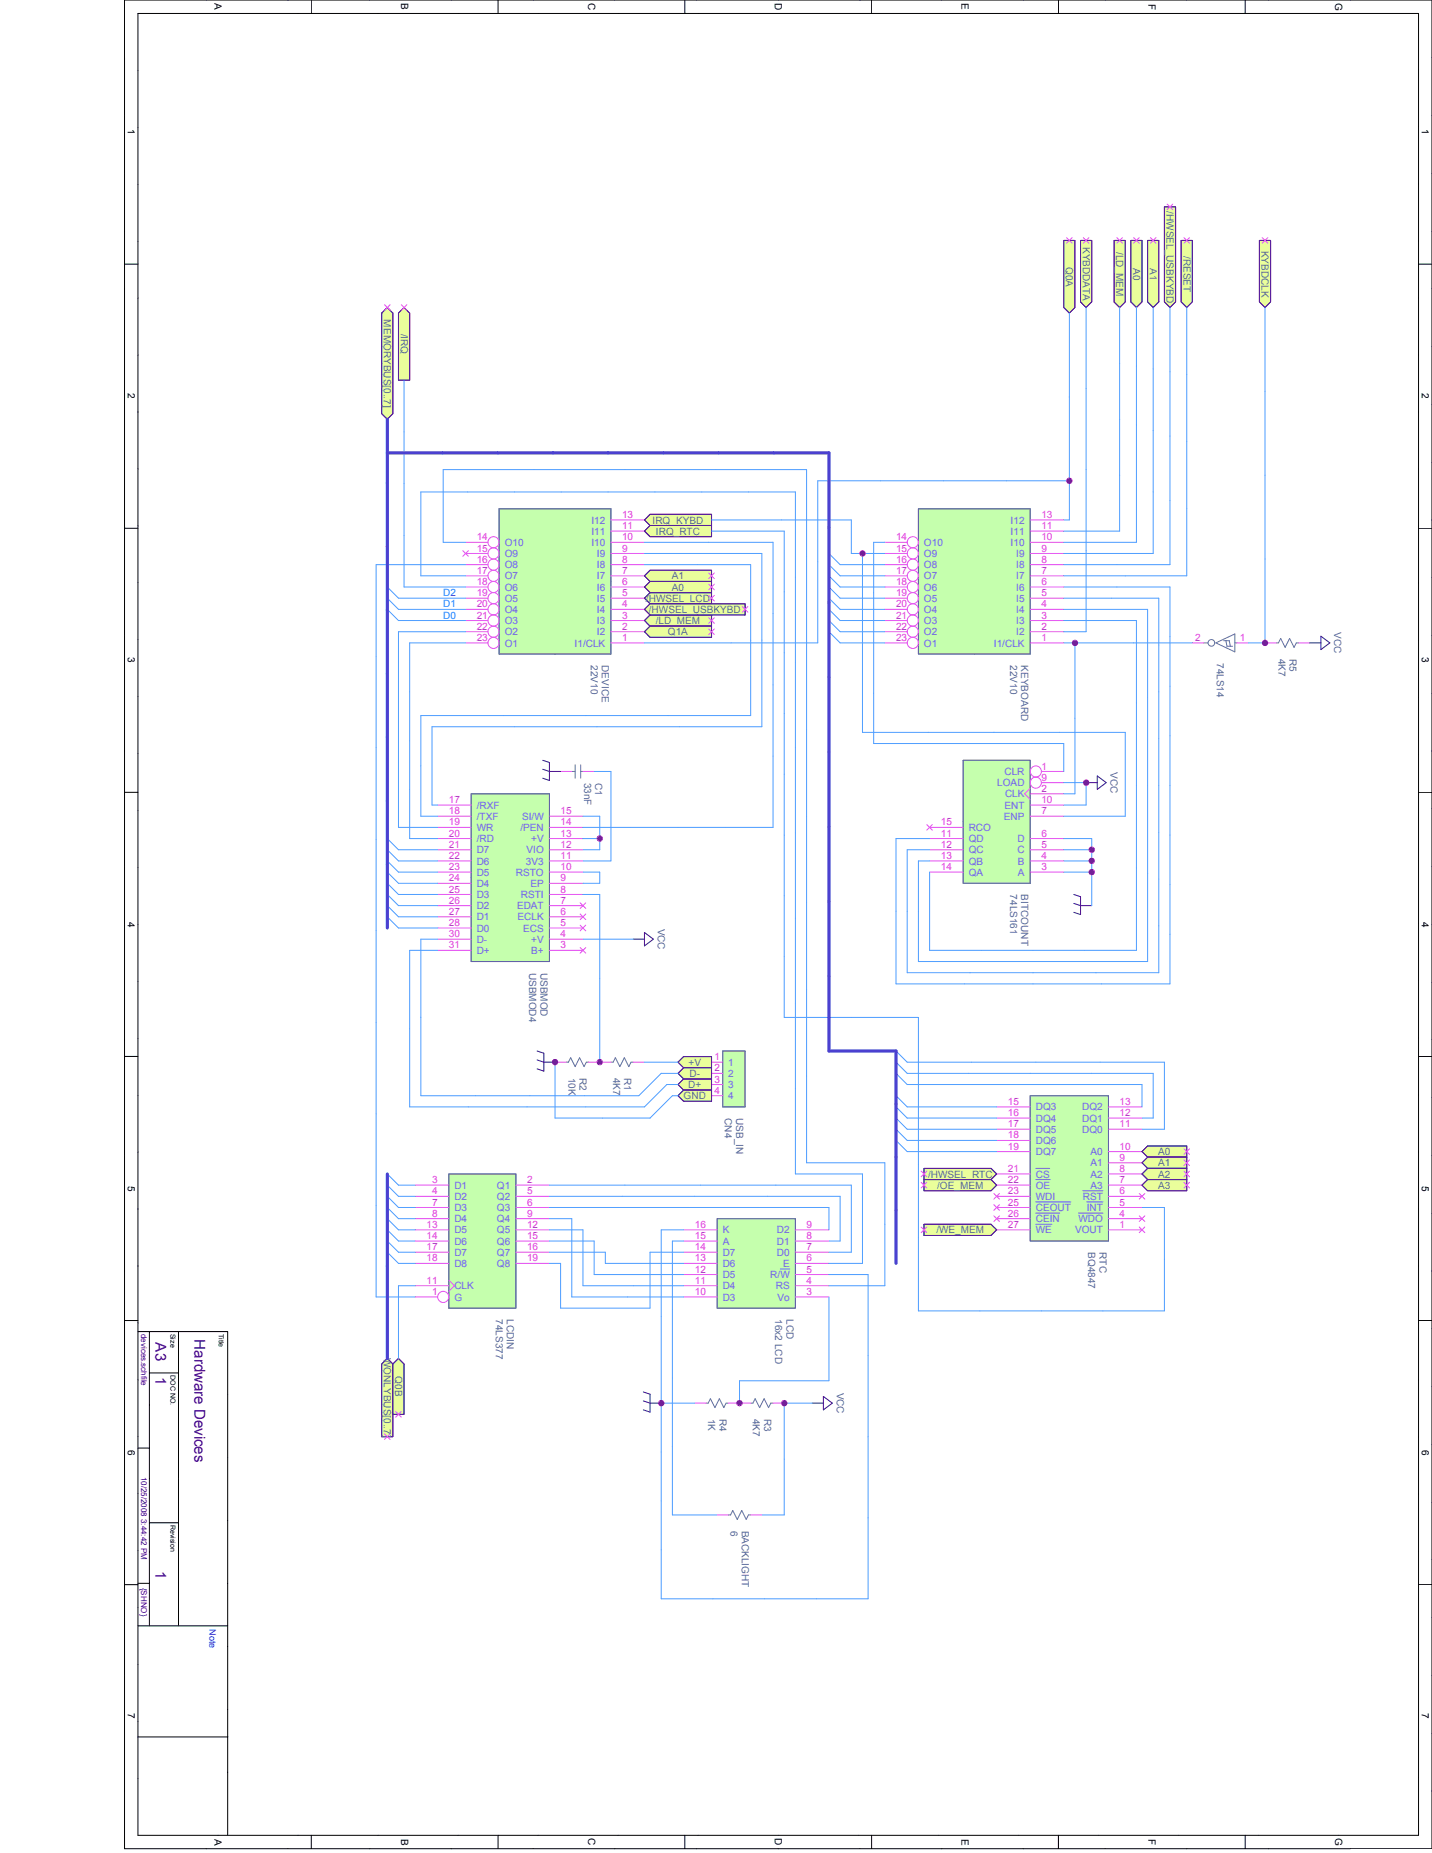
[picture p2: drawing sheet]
<svg xmlns="http://www.w3.org/2000/svg" width="216mm" height="279mm" viewBox="0 0 216 279" stroke-linecap="round" stroke-linejoin="round" font-family="sans-serif">
<g fill="none" stroke="#000" stroke-width=".15">
<path d="M18.8 0h197.1v278.8h-197.1zM20.8 2h193.1v274.7h-193.1zM46.9 0v2M75.1 0v2M103.3 0v2M131.4 0v2M159.6 0v2M187.7 0v2M18.8 39.8h2M213.9 39.8h2M18.8 79.7h2M213.9 79.7h2"/>
<path d="M18.8 119.5h2M213.9 119.5h2M18.8 159.3h2M213.9 159.3h2M18.8 199.1h2M213.9 199.1h2M20.8 200.8h13.5v75.9M20.8 218.3h1.7M22.5 200.8v44.3M22.5 207h4.4M26.9 200.8v44.3M18.8 238.9h2"/>
<path d="M20.8 238.7h1.7M22.5 229.6h4.4M213.9 238.9h2M20.8 245.1h13.5M20.8 261.9h13.6M46.9 276.7v2.1M75.1 276.7v2.1M103.3 276.7v2.1M131.4 276.7v2.1M159.6 276.7v2.1M187.7 276.7v2.1"/>
</g>
<path d="M22.5 245.1h.1M26.9 245.1h.1" fill="none" stroke="#31b34f" stroke-width=".15"/>
<path d="M86.2 116.3h.5M86.7 115.3v2M87.6 116.3h.3M87.6 115.3v2" fill="none" stroke="#636ea1" stroke-width=".15"/>
<path d="M84.5 116.3h1.7M87.9 116.3h1.7" fill="none" stroke="#e54fff" stroke-width=".15"/>
<path d="M109 158.5h3.3v8.4h-3.3z" fill-rule="evenodd" fill="#c5ffad"/>
<path d="M109 158.5h3.3v8.4h-3.3z" fill="none" stroke="#636ea1" stroke-width=".15"/>
<path d="M107.3 160.2h1.7M107.3 161.8h1.7M107.3 163.5h1.7M107.3 165.2h1.7" fill="none" stroke="#e54fff" stroke-width=".15"/>
<path d="M71 119.7h11.8v25.3h-11.8z" fill-rule="evenodd" fill="#c5ffad"/>
<path d="M71 119.7h11.8v25.3h-11.8zM85.4 160.2h.3l.3-.7 .7 1.3 .7-1.3 .7 1.3 .3-.6h.3M92.1 160.2h.3l.4-.7 .7 1.3 .6-1.3 .7 1.3 .3-.6h.4" fill="none" stroke="#636ea1" stroke-width=".15"/>
<g fill="none" stroke="#e54fff" stroke-width=".15">
<path d="M66 139.9h5M66 138.2h5M66 136.6h5M66 134.9h5M66 133.2h5M66 131.5h5M66 129.8h5M66 128.1h5M66 126.4h5M66 124.8h5M66 123.1h5M66 121.4h5"/>
<path d="M82.8 139.9h5.1M82.8 138.2h5.1M82.8 136.6h5.1M82.8 134.9h5.1M82.8 133.2h5.1M82.8 131.5h5.1M82.8 129.8h5.1M82.8 128.1h5.1M82.8 126.4h5.1M82.8 124.8h5.1M82.8 123.1h5.1M87.5 139.5l.8 .8"/>
<path d="M87.5 137.8l.8 .9M87.5 136.1l.8 .9M88.3 139.5l-.8 .8M88.3 137.8l-.8 .9M88.3 136.1l-.8 .9M66 143.3h5M66 141.6h5M82.8 143.3h5.1M82.8 141.6h5.1M87.5 142.9l.8 .8M88.3 142.9l-.8 .8M83.7 160.2h1.7"/>
<path d="M88.7 160.2h3.4M95.5 160.2h1.7"/>
</g>
<path d="M67.7 177h10.1v20.2h-10.1z" fill-rule="evenodd" fill="#c5ffad"/>
<path d="M67.7 177h10.1v20.2h-10.1z" fill="none" stroke="#636ea1" stroke-width=".15"/>
<g fill="none" stroke="#e54fff" stroke-width=".15">
<path d="M62.6 178.7h5.1M77.8 178.7h5M62.6 180.4h5.1M62.6 182.1h5.1M62.6 183.8h5.1M62.6 185.4h5.1M62.6 187.1h5.1M62.6 188.8h5.1M62.6 190.5h5.1M62.6 193.9h5.1M62.6 195.6h3.4M67.7 193l.8 .9-.8 .8"/>
<path d="M77.8 180.4h5M77.8 182.1h5M77.8 183.8h5M77.8 185.4h5M77.8 187.1h5M77.8 188.8h5M77.8 190.5h5"/>
<circle cx="66.8" cy="195.6" r=".84"/>
</g>
<path d="M75.2 76.7h16.9v21.9h-16.9z" fill-rule="evenodd" fill="#c5ffad"/>
<path d="M75.2 76.7h16.9v21.9h-16.9zM109.8 228.4h.3l.4-.6 .7 1.3 .6-1.3 .7 1.3 .3-.7h.4" fill="none" stroke="#636ea1" stroke-width=".15"/>
<g fill="none" stroke="#e54fff" stroke-width=".15">
<path d="M92.1 78.4h5.1M69.8 83l.8 .9M70.2 96.9h3.4M70.2 95.3h3.4M70.2 93.6h3.4M70.2 91.9h3.4M70.2 90.2h3.4M70.2 88.5h3.4M70.2 86.8h3.4M70.2 85.1h3.4M70.2 83.5h3.4M70.2 81.8h3.4"/>
<path d="M70.6 83l-.8 .9M92.1 96.9h5.1M92.1 95.3h5.1M92.1 93.6h5.1M92.1 91.9h5.1M92.1 90.2h5.1M92.1 88.5h5.1M92.1 86.8h5.1M92.1 85.1h5.1M92.1 83.5h5.1M92.1 81.8h5.1M92.1 80.1h5.1"/>
<path d="M108.1 228.4h1.7M113.2 228.4h1.7"/>
<circle cx="74.4" cy="85.1" r=".84"/>
<circle cx="74.4" cy="81.8" r=".84"/>
<circle cx="74.4" cy="83.4" r=".84"/>
<circle cx="74.4" cy="91.9" r=".84"/>
<circle cx="74.4" cy="96.9" r=".84"/>
<circle cx="74.4" cy="95.3" r=".84"/>
<circle cx="74.4" cy="90.2" r=".84"/>
<circle cx="74.4" cy="86.8" r=".84"/>
<circle cx="74.4" cy="93.6" r=".84"/>
<circle cx="74.4" cy="88.5" r=".84"/>
</g>
<path d="M108.1 183.8h11.8v13.4h-11.8z" fill-rule="evenodd" fill="#c5ffad"/>
<path d="M108.1 183.8h11.8v13.4h-11.8zM106.4 211.6h.4l.3-.7 .7 1.3 .7-1.3 .6 1.3 .4-.6h.3M113.2 211.6h.3l.4-.7 .6 1.3 .7-1.3 .7 1.3 .3-.6h.4" fill="none" stroke="#636ea1" stroke-width=".15"/>
<g fill="none" stroke="#e54fff" stroke-width=".15">
<path d="M103.1 195.6h5M103.1 193.9h5M103.1 192.2h5M103.1 188.8h5M103.1 187.1h5M103.1 185.4h5M103.1 190.5h5M119.9 195.6h5.1M119.9 193.9h5.1M119.9 192.2h5.1M119.9 188.8h5.1M119.9 187.1h5.1"/>
<path d="M119.9 185.4h5.1M119.9 190.5h5.1M104.8 211.6h1.6M109.8 211.6h3.4M116.6 211.6h1.6"/>
</g>
<path d="M117.7 191.3h1.4" fill="none" stroke="#6a5afa" stroke-width=".15"/>
<path d="M145.2 114.6h10.1v18.6h-10.1z" fill-rule="evenodd" fill="#c5ffad"/>
<path d="M145.2 114.6h10.1v18.6h-10.1z" fill="none" stroke="#636ea1" stroke-width=".15"/>
<g fill="none" stroke="#e54fff" stroke-width=".15">
<path d="M155.3 119.7h5.1M155.3 118.9l-.8 .8 .8 .8M157 118h3.4M157 116.3h3.4M139.7 124.3l.9 .9M140.2 131.5h5M140.2 129.8h5M140.2 128.1h5M140.2 126.4h5M140.2 124.8h5M140.6 124.3l-.9 .9M155.3 131.5h5.1"/>
<path d="M155.3 129.8h5.1M155.3 128.1h5.1M155.3 126.4h5.1M155.3 123.1h5.1M155.3 121.4h5.1"/>
<circle cx="156.2" cy="118" r=".84"/>
<circle cx="156.2" cy="116.3" r=".84"/>
</g>
<path d="M155.3 165.2h11.8v21.9h-11.8z" fill-rule="evenodd" fill="#c5ffad"/>
<g fill="none" stroke="#636ea1" stroke-width=".15">
<path d="M181.5 96.9h.6M183.3 96.9l2.9-1.3v2.7zM184.5 96.6h.8l.2 .8M184.8 96.6l.2 .8h.8M186.2 96.9h.3M192.4 96.9h.3l.4-.6 .7 1.3 .6-1.3 .7 1.3 .3-.7h.4M155.3 165.2h11.8v21.9h-11.8z"/>
<circle cx="182.6" cy="96.9" r=".5"/>
</g>
<g fill="none" stroke="#e54fff" stroke-width=".15">
<path d="M179.8 96.9h1.7M186.5 96.9h1.7M190.7 96.9h1.7M195.8 96.9h1.7M149.8 180l.9 .8M150.3 178.7h5M150.3 177h5M150.3 173.6h5M150.3 172h5M150.3 170.3h5M150.3 168.6h5M150.3 166.9h5"/>
<path d="M150.7 180l-.9 .8M167.1 178.7h5.1M167.1 177h5.1M167.1 175.3h5.1M167.1 173.6h5.1M167.1 170.3h5.1M167.1 168.6h5.1M167.1 166.9h5.1M171.8 180l.8 .8M172.6 180l-.8 .8M149.8 183.3l.9 .9M149.8 181.6l.9 .9"/>
<path d="M150.3 185.4h5M150.3 183.8h5M150.3 182.1h5M150.3 180.4h5M150.7 183.3l-.9 .9M150.7 181.6l-.9 .9M167.1 185.4h5.1M167.1 183.8h5.1M167.1 182.1h5.1M167.1 180.4h5.1M171.8 185l.8 .9M171.8 183.3l.8 .9"/>
<path d="M172.6 185l-.8 .9M172.6 183.3l-.8 .9"/>
</g>
<path d="M156.2 177.9h2.1M156.2 176.2h2.1M163.3 179.5h3M156.2 182.9h3.6M156.2 181.2h5.3M156.2 184.6h2.4M162.6 182.9h3.7M163.8 181.2h2.5" fill="none" stroke="#6a5afa" stroke-width=".15"/>
<path d="M138.5 76.7h16.8v21.9h-16.8z" fill-rule="evenodd" fill="#c5ffad"/>
<path d="M138.5 76.7h16.8v21.9h-16.8z" fill="none" stroke="#636ea1" stroke-width=".15"/>
<g fill="none" stroke="#e54fff" stroke-width=".15">
<path d="M155.3 78.4h5.1M133.4 96.9h3.4M133.4 95.3h3.4M133.4 93.6h3.4M133.4 91.9h3.4M133.4 90.2h3.4M133.4 88.5h3.4M133.4 86.8h3.4M133.4 85.1h3.4M133.4 83.5h3.4M133.4 81.8h3.4M155.3 96.9h5.1"/>
<path d="M155.3 95.3h5.1M155.3 93.6h5.1M155.3 91.9h5.1M155.3 90.2h5.1M155.3 88.5h5.1M155.3 86.8h5.1M155.3 85.1h5.1M155.3 83.5h5.1M155.3 81.8h5.1M155.3 80.1h5.1"/>
<circle cx="137.6" cy="85.1" r=".84"/>
<circle cx="137.6" cy="83.4" r=".84"/>
<circle cx="137.6" cy="81.8" r=".84"/>
<circle cx="137.6" cy="91.9" r=".84"/>
<circle cx="137.6" cy="96.9" r=".84"/>
<circle cx="137.6" cy="95.3" r=".84"/>
<circle cx="137.6" cy="90.2" r=".84"/>
<circle cx="137.6" cy="86.8" r=".84"/>
<circle cx="137.6" cy="93.6" r=".84"/>
<circle cx="137.6" cy="88.5" r=".84"/>
</g>
<path d="M81.8 116l1 .3h1.7M81.8 114.6l1 .4v2.7l-1-.4M81 159.8l1 .4h1.7M81 158.5l1 .3v2.7l-1-.3" fill="none" stroke="#181a93" stroke-width=".15"/>
<path d="M102.2 160.2l.9-.9h4.2v1.7h-4.2z" fill-rule="evenodd" fill="#eafe9b"/>
<path d="M103.1 159.3h4.2v1.7h-4.2l-.9-.8zM102.2 160.2l.9-.9h4.2v1.7h-4.2z" fill="none" stroke="#58209d" stroke-width=".15"/>
<path d="M102.2 163.5l.9-.8h4.2v1.7h-4.2z" fill-rule="evenodd" fill="#eafe9b"/>
<path d="M102.2 163.5l.9-.8h4.2v1.7h-4.2zM103.1 162.7h4.2v1.7h-4.2l-.9-.9z" fill="none" stroke="#58209d" stroke-width=".15"/>
<path d="M102.2 165.2l.9-.8h4.2v1.7h-4.2z" fill-rule="evenodd" fill="#eafe9b"/>
<path d="M102.2 165.2l.9-.8h4.2v1.7h-4.2zM103.1 164.4h4.2v1.7h-4.2l-.9-.9z" fill="none" stroke="#58209d" stroke-width=".15"/>
<path d="M102.2 161.8l.9-.8h4.2v1.7h-4.2z" fill-rule="evenodd" fill="#eafe9b"/>
<path d="M102.2 161.8l.9-.8h4.2v1.7h-4.2zM103.1 161h4.2v1.7h-4.2l-.9-.9z" fill="none" stroke="#58209d" stroke-width=".15"/>
<path d="M95.5 141.6h1.7M97.2 140.6l1.3 1-1.3 1zM97 211.2l1 .4h1.7M97 209.9l1 .3v2.7l-1-.3M122.5 211.6h1.6M124.1 210.6l1.4 1-1.4 1z" fill="none" stroke="#181a93" stroke-width=".15"/>
<path d="M57.5 47.2l.9-.8 .8 .8v15.2l-.8 .8-.9-.8z" fill-rule="evenodd" fill="#eafe9b"/>
<path d="M57.5 47.2l.9-.8 .8 .8v15.2l-.8 .8-.9-.8z" fill="none" stroke="#58209d" stroke-width=".15"/>
<path d="M58 45.9l.8 .9M58.8 45.9l-.8 .9" fill="none" stroke="#e54fff" stroke-width=".15"/>
<path d="M60.9 46.4l.9 .8v10.1h-1.7v-10.1z" fill-rule="evenodd" fill="#eafe9b"/>
<path d="M60.9 46.4l.9 .8v10.1h-1.7v-10.1z" fill="none" stroke="#58209d" stroke-width=".15"/>
<path d="M60.5 45.9l.8 .9M61.3 45.9l-.8 .9" fill="none" stroke="#e54fff" stroke-width=".15"/>
<path d="M175.6 31.2h1.6v14.3l-.8 .9-.8-.9z" fill-rule="evenodd" fill="#eafe9b"/>
<path d="M175.6 31.2h1.6v14.3l-.8 .9-.8-.9z" fill="none" stroke="#58209d" stroke-width=".15"/>
<path d="M176 30.8l.8 .8M176.8 30.8l-.8 .8" fill="none" stroke="#e54fff" stroke-width=".15"/>
<path d="M178.1 36.3h1.7v9.2l-.9 .9-.8-.9z" fill-rule="evenodd" fill="#eafe9b"/>
<path d="M178.1 36.3h1.7v9.2l-.9 .9-.8-.9z" fill="none" stroke="#58209d" stroke-width=".15"/>
<path d="M178.5 35.8l.8 .9M179.3 35.8l-.8 .9" fill="none" stroke="#e54fff" stroke-width=".15"/>
<path d="M162.9 36.3h1.7v9.2l-.8 .9-.9-.9z" fill-rule="evenodd" fill="#eafe9b"/>
<path d="M162.9 36.3h1.7v9.2l-.8 .9-.9-.9z" fill="none" stroke="#58209d" stroke-width=".15"/>
<path d="M163.3 35.8l.9 .9M164.2 35.8l-.9 .9" fill="none" stroke="#e54fff" stroke-width=".15"/>
<path d="M173 36.3h1.7v9.2l-.8 .9-.9-.9z" fill-rule="evenodd" fill="#eafe9b"/>
<path d="M173 36.3h1.7v9.2l-.8 .9-.9-.9z" fill="none" stroke="#58209d" stroke-width=".15"/>
<path d="M173.4 35.8l.9 .9M174.3 35.8l-.9 .9" fill="none" stroke="#e54fff" stroke-width=".15"/>
<path d="M170.5 36.3h1.7v9.2l-.9 .9-.8-.9z" fill-rule="evenodd" fill="#eafe9b"/>
<path d="M170.5 36.3h1.7v9.2l-.9 .9-.8-.9z" fill="none" stroke="#58209d" stroke-width=".15"/>
<path d="M170.9 35.8l.9 .9M171.8 35.8l-.9 .9" fill="none" stroke="#e54fff" stroke-width=".15"/>
<path d="M168 36.3h1.7v9.2l-.9 .9-.8-.9z" fill-rule="evenodd" fill="#eafe9b"/>
<path d="M168 36.3h1.7v9.2l-.9 .9-.8-.9z" fill="none" stroke="#58209d" stroke-width=".15"/>
<path d="M168.4 35.8l.8 .9M169.2 35.8l-.8 .9" fill="none" stroke="#e54fff" stroke-width=".15"/>
<path d="M163.8 118h1.6M165.4 117l1.4 1-1.4 1zM161.9 136.2l1 .4h1.7M161.9 134.9l1 .3v2.7l-1-.3" fill="none" stroke="#181a93" stroke-width=".15"/>
<path d="M173 172.8h5.9v1.7h-5.9l-.8-.9z" fill-rule="evenodd" fill="#eafe9b"/>
<path d="M173 172.8h5.9v1.7h-5.9l-.8-.9z" fill="none" stroke="#58209d" stroke-width=".15"/>
<path d="M178.5 173.2l.8 .9M179.3 173.2l-.8 .9" fill="none" stroke="#e54fff" stroke-width=".15"/>
<path d="M173 174.5h5.9v1.7h-5.9l-.8-.9z" fill-rule="evenodd" fill="#eafe9b"/>
<path d="M173 174.5h5.9v1.7h-5.9l-.8-.9z" fill="none" stroke="#58209d" stroke-width=".15"/>
<path d="M178.5 174.9l.8 .9M179.3 174.9l-.8 .9" fill="none" stroke="#e54fff" stroke-width=".15"/>
<path d="M139.3 176.2h10.1l.9 .8-.9 .9h-10.1z" fill-rule="evenodd" fill="#eafe9b"/>
<path d="M139.3 176.2h10.1l.9 .8-.9 .9h-10.1z" fill="none" stroke="#58209d" stroke-width=".15"/>
<path d="M138.9 176.6l.8 .8M139.7 176.6l-.8 .8" fill="none" stroke="#e54fff" stroke-width=".15"/>
<path d="M139.3 177.9h10.1l.9 .8-.9 .8h-10.1z" fill-rule="evenodd" fill="#eafe9b"/>
<path d="M139.3 177.9h10.1l.9 .8-.9 .8h-10.1z" fill="none" stroke="#58209d" stroke-width=".15"/>
<path d="M138.9 178.3l.8 .8M139.7 178.3l-.8 .8" fill="none" stroke="#e54fff" stroke-width=".15"/>
<path d="M139.3 184.6h10.1l.9 .8-.9 .9h-10.1z" fill-rule="evenodd" fill="#eafe9b"/>
<path d="M139.3 184.6h10.1l.9 .8-.9 .9h-10.1z" fill="none" stroke="#58209d" stroke-width=".15"/>
<path d="M138.9 185l.8 .9M139.7 185l-.8 .9" fill="none" stroke="#e54fff" stroke-width=".15"/>
<path d="M58.4 204.8l.8 .9v10.9h-1.7v-10.9z" fill-rule="evenodd" fill="#eafe9b"/>
<path d="M58.4 204.8l.8 .9v10.9h-1.7v-10.9z" fill="none" stroke="#58209d" stroke-width=".15"/>
<path d="M58 216.2l.8 .8M58.8 216.2l-.8 .8" fill="none" stroke="#e54fff" stroke-width=".15"/>
<path d="M60.1 204.8l.8 .9v7.6h-1.7v-7.6z" fill-rule="evenodd" fill="#eafe9b"/>
<path d="M60.1 204.8l.8 .9v7.6h-1.7v-7.6z" fill="none" stroke="#58209d" stroke-width=".15"/>
<path d="M59.7 212.8l.8 .9M60.5 212.8l-.8 .9" fill="none" stroke="#e54fff" stroke-width=".15"/>
<path d="M172.2 177l.8-.8h5.9v1.7h-5.9z" fill-rule="evenodd" fill="#eafe9b"/>
<path d="M172.2 177l.8-.8h5.9v1.7h-5.9z" fill="none" stroke="#58209d" stroke-width=".15"/>
<path d="M178.5 176.6l.8 .8M179.3 176.6l-.8 .8" fill="none" stroke="#e54fff" stroke-width=".15"/>
<path d="M172.2 178.7l.8-.8h5.9v1.6h-5.9z" fill-rule="evenodd" fill="#eafe9b"/>
<path d="M172.2 178.7l.8-.8h5.9v1.6h-5.9z" fill="none" stroke="#58209d" stroke-width=".15"/>
<path d="M178.5 178.3l.8 .8M179.3 178.3l-.8 .8" fill="none" stroke="#e54fff" stroke-width=".15"/>
<path d="M189.9 36.3h1.7v9.2l-.9 .9-.8-.9z" fill-rule="evenodd" fill="#eafe9b"/>
<path d="M189.9 36.3h1.7v9.2l-.9 .9-.8-.9z" fill="none" stroke="#58209d" stroke-width=".15"/>
<path d="M190.3 35.8l.8 .9M191.1 35.8l-.8 .9" fill="none" stroke="#e54fff" stroke-width=".15"/>
<path d="M197.5 96.9h1.7M199.2 95.9l1.3 1-1.3 1.1z" fill="none" stroke="#181a93" stroke-width=".15"/>
<path d="M97.2 93.6l.8-.9h9.3v1.7h-9.3z" fill-rule="evenodd" fill="#eafe9b"/>
<path d="M97.2 93.6l.8-.9h9.3v1.7h-9.3z" fill="none" stroke="#58209d" stroke-width=".15"/>
<path d="M106.9 93.1l.8 .9M107.7 93.1l-.8 .9" fill="none" stroke="#e54fff" stroke-width=".15"/>
<path d="M97.2 90.2l.8-.8h9.3v1.6h-9.3z" fill-rule="evenodd" fill="#eafe9b"/>
<path d="M97.2 90.2l.8-.8h9.3v1.6h-9.3z" fill="none" stroke="#58209d" stroke-width=".15"/>
<path d="M106.9 89.8l.8 .8M107.7 89.8l-.8 .8" fill="none" stroke="#e54fff" stroke-width=".15"/>
<path d="M97.2 88.5l.8-.8h9.3v1.7h-9.3z" fill-rule="evenodd" fill="#eafe9b"/>
<path d="M97.2 88.5l.8-.8h9.3v1.7h-9.3z" fill="none" stroke="#58209d" stroke-width=".15"/>
<path d="M106.9 88.1l.8 .8M107.7 88.1l-.8 .8" fill="none" stroke="#e54fff" stroke-width=".15"/>
<path d="M98 86h9.3v1.7h-9.3l-.8-.9z" fill-rule="evenodd" fill="#eafe9b"/>
<path d="M98 86h9.3v1.7h-9.3l-.8-.9z" fill="none" stroke="#58209d" stroke-width=".15"/>
<path d="M106.9 86.4l.8 .8M107.7 86.4l-.8 .8" fill="none" stroke="#e54fff" stroke-width=".15"/>
<path d="M97.2 91.9l.8-.9h14.3v1.7h-14.3z" fill-rule="evenodd" fill="#eafe9b"/>
<path d="M97.2 91.9l.8-.9h14.3v1.7h-14.3z" fill="none" stroke="#58209d" stroke-width=".15"/>
<path d="M111.9 91.5l.9 .8M112.8 91.5l-.9 .8" fill="none" stroke="#e54fff" stroke-width=".15"/>
<path d="M98 77.6h9.3v1.6h-9.3l-.8-.8z" fill-rule="evenodd" fill="#eafe9b"/>
<path d="M98 77.6h9.3v1.6h-9.3l-.8-.8z" fill="none" stroke="#58209d" stroke-width=".15"/>
<path d="M98 79.2h9.3v1.7h-9.3l-.8-.8z" fill-rule="evenodd" fill="#eafe9b"/>
<path d="M98 79.2h9.3v1.7h-9.3l-.8-.8z" fill="none" stroke="#58209d" stroke-width=".15"/>
<path d="M160.4 36.3h1.7v10.1l-.9 .8-.8-.8z" fill-rule="evenodd" fill="#eafe9b"/>
<path d="M160.4 36.3h1.7v10.1l-.9 .8-.8-.8z" fill="none" stroke="#58209d" stroke-width=".15"/>
<path d="M160.8 35.8l.8 .9M161.6 35.8l-.8 .9" fill="none" stroke="#e54fff" stroke-width=".15"/>
<path d="M97.2 95.3l.8-.9h9.3v1.7h-9.3z" fill-rule="evenodd" fill="#eafe9b"/>
<path d="M97.2 95.3l.8-.9h9.3v1.7h-9.3z" fill="none" stroke="#58209d" stroke-width=".15"/>
<path d="M106.9 94.8l.8 .9M107.7 94.8l-.8 .9" fill="none" stroke="#e54fff" stroke-width=".15"/>
<g fill="none" stroke="#4b9cff" stroke-width=".15">
<path d="M60.9 57.3v31.2h9.3M161.2 47.2v31.2h-.8M163.8 46.4v48.9h-3.4M168.8 46.4v33.7h-8.4M171.3 46.4v35.4h-10.9M173.9 46.4v37.1h-13.5M176.4 46.4v38.7h-16M178.9 46.4v40.4h-18.5M190.7 46.4v50.5h-2.5M107.3 78.4h21v5.1h5.1M161.2 72.5h-37.9v24.4h-26.1M58.4 90.2l1.7 1.7h10.1"/>
<path d="M58.4 88.5l1.7 1.7h10.1M58.4 91.9l1.7 1.7h10.1M70.2 96.9h-8.4v29.5h4.2M70.2 86.8h-6.8v-12.6h56.5v102.8h10.1v13.5h-5M70.2 95.3h-10.1v29.5h5.9M70.2 81.8h-3.4v-11h54.8v104.5h11.8v18.6h-8.4M70.2 85.1h-13.5v110.5h5.9M97.2 85.1h16v22.8h-49.8v15.2h2.6M97.2 81.8h19.4v43h-28.7M97.2 83.5h17.7v26.1h-49.8v11.8h.9M107.3 80.1h10.9v73.3h20.3v44.3h37.1v-15.6h-3.4M125 95.3l1.7 1.6h6.7"/>
<path d="M125 93.6l1.7 1.7h6.7M125 90.2l1.7 1.7h6.7M125 88.5l1.7 1.7h6.7M125 91.9l1.7 1.7h6.7M125 85.1l1.7 1.7h6.7M125 83.5l1.7 1.6h6.7M125 86.8l1.7 1.7h6.7M130 83.5v26.9h39.7v12.7h-9.3M133.4 81.8h-1.7v30.3h28.7v4.2M160.4 96.9h19.4M160.4 91.9h12.6v53.1h-34.5v-15.2h1.7M160.4 90.2h14.3v56.5h-37.9v-18.6h3.4"/>
<path d="M160.4 88.5h16v59.9h-41.3v-22h5.1M160.4 93.6h10.9v49.7h-31.1v-11.8M162.1 96.9v22.8h-1.7M89.6 116.3h2.5v13.5h-4.2M160.4 118h3.4v3.4h-3.4M58.4 131.5l1.7 1.7h5.9M58.4 129.8l1.7 1.7h5.9M58.4 128.1l1.7 1.7h5.9M58.4 126.4l1.7 1.7h5.9M58.4 138.2l1.7 1.7h5.9M58.4 136.6l1.7 1.6h5.9M58.4 134.9l1.7 1.7h5.9"/>
<path d="M58.4 133.2l1.7 1.7h5.9M87.9 123.1h2.5v5h-2.5M87.9 131.5h2.5v1.7h-2.5M87.9 134.9h2.5v25.3M87.9 126.4h2.5M160.4 126.4h4.2v10.2M160.4 131.5h4.2M160.4 129.8h4.2M160.4 128.1h4.2M66 141.6h-2.6v23.6h32.9l3.4-3.4h2.5M66 143.3h-4.2v23.6h35.4l3.3-3.4h1.7M87.9 141.6h7.6"/>
<path d="M135.1 158.5l1.7 1.7h38.8v10.1h-3.4M58.4 177l1.7 1.7h2.5M58.4 178.7l1.7 1.7h2.5M82.8 178.7h45.5v10.1h-3.3M83.7 160.2v8.4h14.3l3.4-3.4h.8M97.2 160.2h5M135.1 168.6l1.7 1.7h13.5M135.1 160.2l1.7 1.6h37.1v6.8h-1.7M135.1 161.8l1.7 1.7h35.4v3.4M135.1 165.2l1.7 1.7h13.5M135.1 166.9l1.7 1.7h13.5M135.1 172l1.7 1.6h13.5"/>
<path d="M135.1 170.3l1.7 1.7h13.5M58.4 180.4l1.7 1.7h2.5M58.4 182.1l1.7 1.7h2.5M58.4 183.8l1.7 1.6h2.5M58.4 185.4l1.7 1.7h2.5M58.4 187.1l1.7 1.7h2.5M58.4 188.8l1.7 1.7h2.5M62.6 193.9h-2.5v10.9M82.8 182.1h42.2v3.3M82.8 180.4h43.9v6.7h-1.7M82.8 183.8h3.4v11.8h16.9M82.8 185.4h5.1v8.5h15.2"/>
<path d="M82.8 187.1h6.8v5.1h13.5M82.8 188.8h8.5v1.7h11.8M103.1 185.4h-3.4v55.7h31.2v-48.9h-5.9M103.1 187.1h-1.7v41.3h6.7M103.1 188.8h-5.1v8.4h-13.5v-6.7h-1.7M125 195.6v12.6h-13.5v3.4M99.7 211.6h5.1M122.5 211.6h-4.3v16.8h-3.3"/>
</g>
<path d="M58.4 63.2v76.7M58.4 68.3h66.6v90.2h10.1v32M58.4 177v27.8" fill="none" stroke="#4b40d0" stroke-width=".47"/>
<circle cx="90.4" cy="126.4" r=".4" fill="#bf0a85"/>
<circle cx="90.4" cy="126.4" r=".4" fill="none" stroke="#bf0a85" stroke-width=".15"/>
<circle cx="90.4" cy="160.2" r=".4" fill="#bf0a85"/>
<circle cx="90.4" cy="160.2" r=".4" fill="none" stroke="#bf0a85" stroke-width=".15"/>
<circle cx="83.7" cy="160.2" r=".4" fill="#bf0a85"/>
<circle cx="83.7" cy="160.2" r=".4" fill="none" stroke="#bf0a85" stroke-width=".15"/>
<circle cx="99.7" cy="211.6" r=".4" fill="#bf0a85"/>
<circle cx="99.7" cy="211.6" r=".4" fill="none" stroke="#bf0a85" stroke-width=".15"/>
<circle cx="118.2" cy="211.6" r=".4" fill="#bf0a85"/>
<circle cx="118.2" cy="211.6" r=".4" fill="none" stroke="#bf0a85" stroke-width=".15"/>
<circle cx="111.5" cy="211.6" r=".4" fill="#bf0a85"/>
<circle cx="111.5" cy="211.6" r=".4" fill="none" stroke="#bf0a85" stroke-width=".15"/>
<circle cx="163.8" cy="118" r=".4" fill="#bf0a85"/>
<circle cx="163.8" cy="118" r=".4" fill="none" stroke="#bf0a85" stroke-width=".15"/>
<circle cx="164.6" cy="128.1" r=".4" fill="#bf0a85"/>
<circle cx="164.6" cy="128.1" r=".4" fill="none" stroke="#bf0a85" stroke-width=".15"/>
<circle cx="164.6" cy="129.8" r=".4" fill="#bf0a85"/>
<circle cx="164.6" cy="129.8" r=".4" fill="none" stroke="#bf0a85" stroke-width=".15"/>
<circle cx="164.6" cy="131.5" r=".4" fill="#bf0a85"/>
<circle cx="164.6" cy="131.5" r=".4" fill="none" stroke="#bf0a85" stroke-width=".15"/>
<circle cx="190.7" cy="96.9" r=".4" fill="#bf0a85"/>
<circle cx="190.7" cy="96.9" r=".4" fill="none" stroke="#bf0a85" stroke-width=".15"/>
<circle cx="162.1" cy="96.9" r=".4" fill="#bf0a85"/>
<circle cx="162.1" cy="96.9" r=".4" fill="none" stroke="#bf0a85" stroke-width=".15"/>
<circle cx="130" cy="83.4" r=".4" fill="#bf0a85"/>
<circle cx="130" cy="83.4" r=".4" fill="none" stroke="#bf0a85" stroke-width=".15"/>
<circle cx="161.2" cy="72.5" r=".4" fill="#bf0a85"/>
<circle cx="161.2" cy="72.5" r=".4" fill="none" stroke="#bf0a85" stroke-width=".15"/>
<g font-size="2.3" fill="#420084">
<text x="23.4" y="202.4" transform="rotate(90 23.4 202.4)">A3</text>
<text x="29.3" y="202" transform="rotate(90 29.3 202)">Hardware Devices</text>
<text x="23.4" y="207.7" transform="rotate(90 23.4 207.7)">1</text>
<text x="23.4" y="236.9" transform="rotate(90 23.4 236.9)">1</text>
</g>
<g font-size="1.5">
<text x="32.3" y=".5" transform="rotate(90 32.3 .5)">A</text>
<text x="60.5" y=".5" transform="rotate(90 60.5 .5)">B</text>
<text x="88.7" y=".5" transform="rotate(90 88.7 .5)">C</text>
<text x="116.8" y=".5" transform="rotate(90 116.8 .5)">D</text>
<text x="145" y=".5" transform="rotate(90 145 .5)">E</text>
<text x="173.1" y=".6" transform="rotate(90 173.1 .6)">F</text>
<text x="201.3" y=".4" transform="rotate(90 201.3 .4)">G</text>
<text x="19.3" y="19.5" transform="rotate(90 19.3 19.5)">1</text>
<text x="214.4" y="19.5" transform="rotate(90 214.4 19.5)">1</text>
<text x="19.3" y="59.3" transform="rotate(90 19.3 59.3)">2</text>
<text x="214.4" y="59.3" transform="rotate(90 214.4 59.3)">2</text>
<text x="19.3" y="99.1" transform="rotate(90 19.3 99.1)">3</text>
<text x="214.4" y="99.1" transform="rotate(90 214.4 99.1)">3</text>
<text x="19.3" y="139" transform="rotate(90 19.3 139)">4</text>
<text x="214.4" y="139" transform="rotate(90 214.4 139)">4</text>
<text x="19.3" y="178.8" transform="rotate(90 19.3 178.8)">5</text>
<text x="214.4" y="178.8" transform="rotate(90 214.4 178.8)">5</text>
<text x="19.3" y="218.6" transform="rotate(90 19.3 218.6)">6</text>
<text x="214.4" y="218.6" transform="rotate(90 214.4 218.6)">6</text>
<text x="19.3" y="258.2" transform="rotate(90 19.3 258.2)">7</text>
<text x="214.4" y="258.2" transform="rotate(90 214.4 258.2)">7</text>
<text x="32.3" y="277.2" transform="rotate(90 32.3 277.2)">A</text>
<text x="60.5" y="277.2" transform="rotate(90 60.5 277.2)">B</text>
<text x="88.7" y="277.2" transform="rotate(90 88.7 277.2)">C</text>
<text x="116.8" y="277.2" transform="rotate(90 116.8 277.2)">D</text>
<text x="145" y="277.2" transform="rotate(90 145 277.2)">E</text>
<text x="173.1" y="277.3" transform="rotate(90 173.1 277.3)">F</text>
<text x="201.3" y="277.2" transform="rotate(90 201.3 277.2)">G</text>
</g>
<g font-size="1.5" fill="#546e96">
<text x="175.9" y="31.8" transform="rotate(90 175.9 31.8)">/HWSEL_USBKYBD</text>
<text x="160.7" y="40.2" transform="rotate(90 160.7 40.2)">Q0A</text>
<text x="163.2" y="37.2" transform="rotate(90 163.2 37.2)">KYBDDATA</text>
<text x="168.3" y="38" transform="rotate(90 168.3 38)">/LD_MEM</text>
<text x="170.8" y="40.4" transform="rotate(90 170.8 40.4)">A0</text>
<text x="173.4" y="40.4" transform="rotate(90 173.4 40.4)">A1</text>
<text x="178.4" y="38.6" transform="rotate(90 178.4 38.6)">/RESET</text>
<text x="190.2" y="37.8" transform="rotate(90 190.2 37.8)">KYBDCLK</text>
<text x="57.9" y="48.2" transform="rotate(90 57.9 48.2)">MEMORYBUS[0..7]</text>
<text x="60.4" y="50.3" transform="rotate(90 60.4 50.3)">/IRQ</text>
<text x="98.4" y="78.9">IRQ_KYBD</text>
<text x="98.9" y="80.6">IRQ_RTC</text>
<text x="101.3" y="89.1">A0</text>
<text x="101.3" y="87.4">A1</text>
<text x="97.4" y="90.7">/HWSEL_LCD</text>
<text x="97.8" y="92.4">/HWSEL_USBKYBD</text>
<text x="98.9" y="94.1">/LD_MEM</text>
<text x="100.7" y="95.8">Q1A</text>
<text x="201.2" y="95.3" transform="rotate(90 201.2 95.3)">VCC</text>
<text x="89.1" y="100.3" transform="rotate(90 89.1 100.3)">22V10</text>
<text x="90.8" y="100.3" transform="rotate(90 90.8 100.3)">DEVICE</text>
<text x="152.3" y="100.3" transform="rotate(90 152.3 100.3)">22V10</text>
<text x="154" y="100.3" transform="rotate(90 154 100.3)">KEYBOARD</text>
<text x="183.5" y="100" transform="rotate(90 183.5 100)">74LS14</text>
<text x="192.7" y="99.3" transform="rotate(90 192.7 99.3)">4K7</text>
<text x="194.4" y="99.3" transform="rotate(90 194.4 99.3)">R5</text>
<text x="88.1" y="118" transform="rotate(90 88.1 118)">33nF</text>
<text x="89.7" y="118" transform="rotate(90 89.7 118)">C1</text>
<text x="167.5" y="116.4" transform="rotate(90 167.5 116.4)">VCC</text>
<text x="152.3" y="134.9" transform="rotate(90 152.3 134.9)">74LS161</text>
<text x="154" y="134.9" transform="rotate(90 154 134.9)">BITCOUNT</text>
<text x="99.2" y="140" transform="rotate(90 99.2 140)">VCC</text>
<text x="79.8" y="146.7" transform="rotate(90 79.8 146.7)">USBMOD4</text>
<text x="81.5" y="146.7" transform="rotate(90 81.5 146.7)">USBMOD</text>
<text x="103.8" y="160.7">+V</text>
<text x="85.7" y="162.5" transform="rotate(90 85.7 162.5)">10K</text>
<text x="87.4" y="162.5" transform="rotate(90 87.4 162.5)">R2</text>
<text x="92.4" y="162.5" transform="rotate(90 92.4 162.5)">4K7</text>
<text x="94.1" y="162.5" transform="rotate(90 94.1 162.5)">R1</text>
<text x="103.1" y="165.8">GND</text>
<text x="103.8" y="164.1">D+</text>
<text x="104" y="162.4">D-</text>
<text x="109.3" y="168.6" transform="rotate(90 109.3 168.6)">CN4</text>
<text x="111" y="168.6" transform="rotate(90 111 168.6)">USB_IN</text>
<text x="139.9" y="177.6">/HWSEL_RTC</text>
<text x="141.3" y="179.2">/OE_MEM</text>
<text x="174.6" y="174.2">A0</text>
<text x="174.6" y="175.9">A1</text>
<text x="174.6" y="177.6">A2</text>
<text x="174.6" y="179.2">A3</text>
<text x="141.2" y="186">/WE_MEM</text>
<text x="164.1" y="188.8" transform="rotate(90 164.1 188.8)">BQ4847</text>
<text x="165.8" y="188.8" transform="rotate(90 165.8 188.8)">RTC</text>
<text x="74.7" y="198.9" transform="rotate(90 74.7 198.9)">74LS377</text>
<text x="76.4" y="198.9" transform="rotate(90 76.4 198.9)">LCDIN</text>
<text x="116.9" y="198.9" transform="rotate(90 116.9 198.9)">16x2 LCD</text>
<text x="118.6" y="198.9" transform="rotate(90 118.6 198.9)">LCD</text>
<text x="57.9" y="204.7" transform="rotate(90 57.9 204.7)">WONLYBUS[0..7]</text>
<text x="59.6" y="207.5" transform="rotate(90 59.6 207.5)">Q0B</text>
<text x="126.2" y="210" transform="rotate(90 126.2 210)">VCC</text>
<text x="106.8" y="213.9" transform="rotate(90 106.8 213.9)">1K</text>
<text x="108.5" y="213.9" transform="rotate(90 108.5 213.9)">R4</text>
<text x="113.5" y="213.9" transform="rotate(90 113.5 213.9)">4K7</text>
<text x="115.2" y="213.9" transform="rotate(90 115.2 213.9)">R3</text>
<text x="110.1" y="230.8" transform="rotate(90 110.1 230.8)">6</text>
<text x="111.8" y="230.8" transform="rotate(90 111.8 230.8)">BACKLIGHT</text>
</g>
<g font-size="1.5" fill="#df38af">
<text x="71.9" y="83.2">15</text>
<text x="71.9" y="81.5">14</text>
<text x="93.8" y="83.2">9</text>
<text x="93.8" y="81.5">10</text>
<text x="93.8" y="79.8">11</text>
<text x="93.8" y="78.1">13</text>
<text x="135.1" y="83.2">15</text>
<text x="135.1" y="81.5">14</text>
<text x="157" y="83.2">9</text>
<text x="157" y="81.5">10</text>
<text x="157" y="79.8">11</text>
<text x="157" y="78.1">13</text>
<text x="71.9" y="89.9">19</text>
<text x="71.9" y="88.2">18</text>
<text x="71.9" y="86.5">17</text>
<text x="71.9" y="84.8">16</text>
<text x="93.8" y="89.9">5</text>
<text x="93.8" y="88.2">6</text>
<text x="93.8" y="86.5">7</text>
<text x="93.8" y="84.8">8</text>
<text x="135.1" y="89.9">19</text>
<text x="135.1" y="88.2">18</text>
<text x="135.1" y="86.5">17</text>
<text x="135.1" y="84.8">16</text>
<text x="157" y="89.9">5</text>
<text x="157" y="88.2">6</text>
<text x="157" y="86.5">7</text>
<text x="157" y="84.8">8</text>
<text x="71.9" y="95">22</text>
<text x="71.9" y="93.3">21</text>
<text x="71.9" y="91.6">20</text>
<text x="93.8" y="95">2</text>
<text x="93.8" y="93.3">3</text>
<text x="93.8" y="91.6">4</text>
<text x="135.1" y="95">22</text>
<text x="135.1" y="93.3">21</text>
<text x="135.1" y="91.6">20</text>
<text x="157" y="95">2</text>
<text x="157" y="93.3">3</text>
<text x="157" y="91.6">4</text>
<text x="71.9" y="96.6">23</text>
<text x="93.8" y="96.6">1</text>
<text x="135.1" y="96.6">23</text>
<text x="157" y="96.6">1</text>
<text x="180.2" y="96.6">2</text>
<text x="186.9" y="96.6">1</text>
<text x="157" y="119.4">2</text>
<text x="157" y="117.7">9</text>
<text x="157" y="116">1</text>
<text x="67.7" y="121.1">17</text>
<text x="67.7" y="122.8">18</text>
<text x="67.7" y="124.5">19</text>
<text x="84.5" y="124.5">14</text>
<text x="84.5" y="122.8">15</text>
<text x="141.8" y="124.5">15</text>
<text x="157" y="122.8">7</text>
<text x="157" y="121.1">10</text>
<text x="67.7" y="126.1">20</text>
<text x="67.7" y="127.8">21</text>
<text x="67.7" y="129.5">22</text>
<text x="67.7" y="131.2">23</text>
<text x="84.5" y="131.2">10</text>
<text x="84.5" y="129.5">11</text>
<text x="84.5" y="127.8">12</text>
<text x="84.5" y="126.1">13</text>
<text x="141.8" y="131.2">14</text>
<text x="141.8" y="129.5">13</text>
<text x="141.8" y="127.8">12</text>
<text x="141.8" y="126.1">11</text>
<text x="157" y="131.2">3</text>
<text x="157" y="129.5">4</text>
<text x="157" y="127.8">5</text>
<text x="157" y="126.1">6</text>
<text x="67.7" y="132.9">24</text>
<text x="67.7" y="134.6">25</text>
<text x="67.7" y="136.3">26</text>
<text x="67.7" y="137.9">27</text>
<text x="84.5" y="137.9">6</text>
<text x="84.5" y="136.3">7</text>
<text x="84.5" y="134.6">8</text>
<text x="84.5" y="132.9">9</text>
<text x="67.7" y="139.6">28</text>
<text x="67.7" y="143">31</text>
<text x="67.7" y="141.3">30</text>
<text x="84.5" y="143">3</text>
<text x="84.5" y="141.3">4</text>
<text x="84.5" y="139.6">5</text>
<text x="107.7" y="159.9">1</text>
<text x="107.7" y="161.5">2</text>
<text x="107.7" y="163.2">3</text>
<text x="107.7" y="164.9">4</text>
<text x="152" y="166.6">15</text>
<text x="168.8" y="166.6">13</text>
<text x="152" y="173.3">19</text>
<text x="152" y="171.7">18</text>
<text x="152" y="170">17</text>
<text x="152" y="168.3">16</text>
<text x="168.8" y="173.3">10</text>
<text x="168.8" y="168.3">12</text>
<text x="168.8" y="170">11</text>
<text x="65.1" y="178.4">3</text>
<text x="79.5" y="178.4">2</text>
<text x="152" y="178.4">22</text>
<text x="152" y="176.7">21</text>
<text x="168.8" y="178.4">7</text>
<text x="168.8" y="176.7">8</text>
<text x="168.8" y="175">9</text>
<text x="64.3" y="185.1">13</text>
<text x="65.1" y="180.1">4</text>
<text x="65.1" y="181.8">7</text>
<text x="65.1" y="183.5">8</text>
<text x="79.5" y="180.1">5</text>
<text x="79.5" y="181.8">6</text>
<text x="79.5" y="183.5">9</text>
<text x="79.5" y="185.1">12</text>
<text x="104.8" y="185.1">16</text>
<text x="121.6" y="185.1">9</text>
<text x="152" y="185.1">27</text>
<text x="152" y="183.5">26</text>
<text x="152" y="181.8">25</text>
<text x="152" y="180.1">23</text>
<text x="168.8" y="185.1">1</text>
<text x="168.8" y="183.5">4</text>
<text x="168.8" y="181.8">5</text>
<text x="168.8" y="180.1">6</text>
<text x="64.3" y="186.8">14</text>
<text x="64.3" y="188.5">17</text>
<text x="64.3" y="190.2">18</text>
<text x="79.5" y="186.8">15</text>
<text x="79.5" y="188.5">16</text>
<text x="79.5" y="190.2">19</text>
<text x="104.8" y="191.9">12</text>
<text x="104.8" y="190.2">13</text>
<text x="104.8" y="188.5">14</text>
<text x="104.8" y="186.8">15</text>
<text x="121.6" y="191.9">5</text>
<text x="121.6" y="188.5">7</text>
<text x="121.6" y="186.8">8</text>
<text x="121.6" y="190.2">6</text>
<text x="64.3" y="193.6">11</text>
<text x="65.1" y="195.3">1</text>
<text x="104.8" y="195.3">10</text>
<text x="104.8" y="193.6">11</text>
<text x="121.6" y="195.3">3</text>
<text x="121.6" y="193.6">4</text>
</g>
<g font-size="1.5" fill="#6a5afa">
<text x="76.1" y="84">O9</text>
<text x="76.1" y="82.3">O10</text>
<text x="89.2" y="82.3">I10</text>
<text x="89.2" y="80.6">I11</text>
<text x="89.2" y="78.9">I12</text>
<text x="90" y="84">I9</text>
<text x="139.3" y="84">O9</text>
<text x="139.3" y="82.3">O10</text>
<text x="152.4" y="82.3">I10</text>
<text x="152.4" y="80.6">I11</text>
<text x="152.4" y="78.9">I12</text>
<text x="153.2" y="84">I9</text>
<text x="76.1" y="89.1">O6</text>
<text x="76.1" y="87.4">O7</text>
<text x="76.1" y="85.7">O8</text>
<text x="90" y="89.1">I6</text>
<text x="90" y="87.4">I7</text>
<text x="90" y="85.7">I8</text>
<text x="139.3" y="89.1">O6</text>
<text x="139.3" y="87.4">O7</text>
<text x="139.3" y="85.7">O8</text>
<text x="153.2" y="89.1">I6</text>
<text x="153.2" y="87.4">I7</text>
<text x="153.2" y="85.7">I8</text>
<text x="76.1" y="95.8">O2</text>
<text x="76.1" y="94.1">O3</text>
<text x="76.1" y="92.4">O4</text>
<text x="76.1" y="90.7">O5</text>
<text x="90" y="95.8">I2</text>
<text x="90" y="94.1">I3</text>
<text x="90" y="92.4">I4</text>
<text x="90" y="90.7">I5</text>
<text x="139.3" y="95.8">O2</text>
<text x="139.3" y="94.1">O3</text>
<text x="139.3" y="92.4">O4</text>
<text x="139.3" y="90.7">O5</text>
<text x="153.2" y="95.8">I2</text>
<text x="153.2" y="94.1">I3</text>
<text x="153.2" y="92.4">I4</text>
<text x="153.2" y="90.7">I5</text>
<text x="76.1" y="97.5">O1</text>
<text x="86.6" y="97.5">I1/CLK</text>
<text x="139.3" y="97.5">O1</text>
<text x="149.9" y="97.5">I1/CLK</text>
<text x="150.4" y="118.6">LOAD</text>
<text x="151.5" y="116.9">CLR</text>
<text x="71.9" y="121.9">/RXF</text>
<text x="71.9" y="123.6">/TXF</text>
<text x="71.9" y="125.3">WR</text>
<text x="78.5" y="125.3">/PEN</text>
<text x="78.7" y="123.6">SI/W</text>
<text x="146" y="125.3">RCO</text>
<text x="151.4" y="123.6">ENP</text>
<text x="151.5" y="121.9">ENT</text>
<text x="151.5" y="120.2">CLK</text>
<text x="71.9" y="127">/RD</text>
<text x="71.9" y="128.7">D7</text>
<text x="71.9" y="130.4">D6</text>
<text x="79.3" y="130.4">3V3</text>
<text x="79.4" y="128.7">VIO</text>
<text x="80.1" y="127">+V</text>
<text x="146" y="130.4">QB</text>
<text x="146" y="128.7">QC</text>
<text x="146" y="127">QD</text>
<text x="153.4" y="128.7">C</text>
<text x="153.4" y="127">D</text>
<text x="153.5" y="130.4">B</text>
<text x="71.9" y="132">D5</text>
<text x="71.9" y="133.7">D4</text>
<text x="71.9" y="135.4">D3</text>
<text x="71.9" y="137.1">D2</text>
<text x="77.8" y="132">RSTO</text>
<text x="78" y="137.1">EDAT</text>
<text x="78.5" y="135.4">RSTI</text>
<text x="80" y="133.7">EP</text>
<text x="146" y="132">QA</text>
<text x="153.5" y="132">A</text>
<text x="71.9" y="138.8">D1</text>
<text x="71.9" y="140.5">D0</text>
<text x="71.9" y="143.8">D+</text>
<text x="71.9" y="142.2">D-</text>
<text x="78" y="138.8">ECLK</text>
<text x="78.9" y="140.5">ECS</text>
<text x="80.1" y="143.8">B+</text>
<text x="80.1" y="142.2">+V</text>
<text x="109.8" y="160.7">1</text>
<text x="109.8" y="162.4">2</text>
<text x="109.8" y="164.1">3</text>
<text x="109.8" y="165.8">4</text>
<text x="156.2" y="167.4">DQ3</text>
<text x="163.2" y="167.4">DQ2</text>
<text x="156.2" y="172.5">DQ6</text>
<text x="156.2" y="170.8">DQ5</text>
<text x="156.2" y="169.1">DQ4</text>
<text x="163.2" y="169.1">DQ1</text>
<text x="163.2" y="170.8">DQ0</text>
<text x="68.5" y="179.2">D1</text>
<text x="74.9" y="179.2">Q1</text>
<text x="156.2" y="179.2">OE</text>
<text x="156.2" y="177.6">CS</text>
<text x="156.2" y="174.2">DQ7</text>
<text x="164.4" y="179.2">A3</text>
<text x="164.4" y="177.6">A2</text>
<text x="164.4" y="175.9">A1</text>
<text x="164.4" y="174.2">A0</text>
<text x="68.5" y="180.9">D2</text>
<text x="68.5" y="182.6">D3</text>
<text x="68.5" y="184.3">D4</text>
<text x="68.5" y="186">D5</text>
<text x="74.9" y="180.9">Q2</text>
<text x="74.9" y="182.6">Q3</text>
<text x="74.9" y="184.3">Q4</text>
<text x="74.9" y="186">Q5</text>
<text x="109" y="186">K</text>
<text x="117.1" y="186">D2</text>
<text x="156.2" y="186">WE</text>
<text x="156.2" y="184.3">CEIN</text>
<text x="156.2" y="182.6">CEOUT</text>
<text x="156.2" y="180.9">WDI</text>
<text x="162.1" y="186">VOUT</text>
<text x="162.6" y="184.3">WDO</text>
<text x="163.3" y="180.9">RST</text>
<text x="163.8" y="182.6">INT</text>
<text x="68.5" y="187.7">D6</text>
<text x="68.5" y="189.4">D7</text>
<text x="68.5" y="191">D8</text>
<text x="74.9" y="187.7">Q6</text>
<text x="74.9" y="189.4">Q7</text>
<text x="74.9" y="191">Q8</text>
<text x="109" y="191">D6</text>
<text x="109" y="189.4">D7</text>
<text x="109" y="187.7">A</text>
<text x="117.1" y="189.4">D0</text>
<text x="117.1" y="187.7">D1</text>
<text x="118.1" y="191">E</text>
<text x="68.5" y="194.4">CLK</text>
<text x="68.5" y="196.1">G</text>
<text x="109" y="196.1">D3</text>
<text x="109" y="194.4">D4</text>
<text x="109" y="192.7">D5</text>
<text x="116.1" y="192.7">R/W</text>
<text x="117" y="194.4">RS</text>
<text x="117.2" y="196.1">Vo</text>
</g>
<g font-size="1.5" fill="#2660ff">
<text x="66.8" y="89.9">D2</text>
<text x="66.8" y="91.6">D1</text>
<text x="66.8" y="93.3">D0</text>
</g>
<text font-size="1.4" fill="#1021ff" x="31.6" y="245.7" transform="rotate(90 31.6 245.7)">Note</text>
<g font-size="1.2" fill="#420084">
<text x="21.3" y="201.1" transform="rotate(90 21.3 201.1)">devices.schfile</text>
<text x="21.3" y="222.6" transform="rotate(90 21.3 222.6)">10/25/2008 3:44:42 PM</text>
<text x="21.3" y="239.4" transform="rotate(90 21.3 239.4)">{SHNO}</text>
</g>
<g font-size="1.1">
<text x="25.7" y="201.1" transform="rotate(90 25.7 201.1)">Size</text>
<text x="33" y="201.1" transform="rotate(90 33 201.1)">Title</text>
<text x="25.7" y="207.4" transform="rotate(90 25.7 207.4)">DOC NO.</text>
<text x="25.7" y="229.9" transform="rotate(90 25.7 229.9)">Revision</text>
</g>
</svg>
